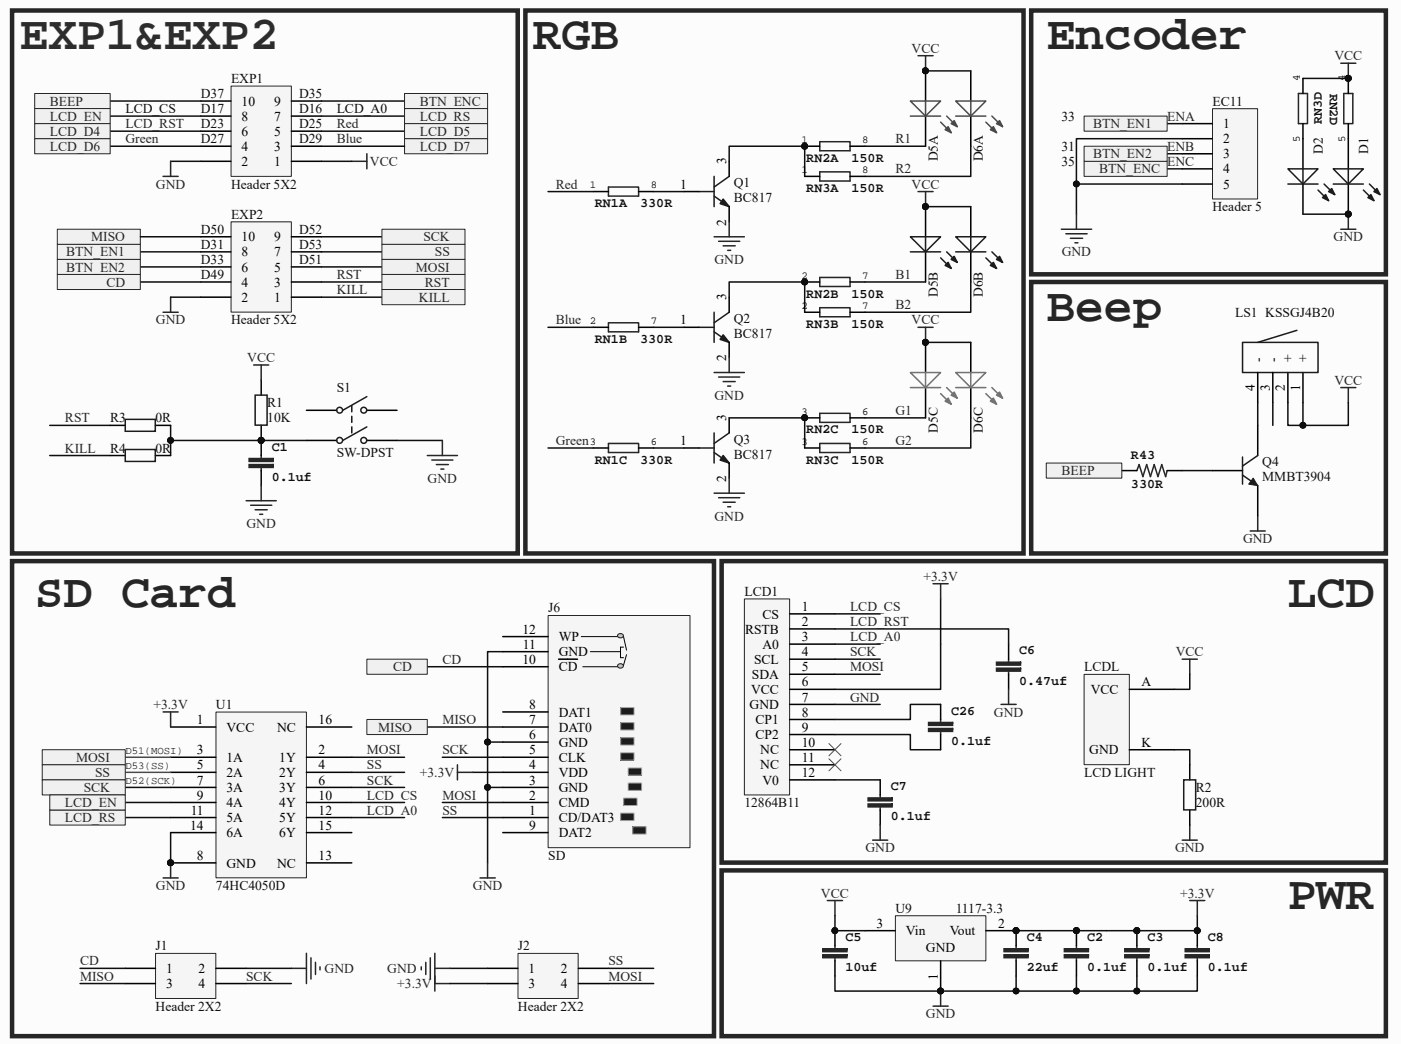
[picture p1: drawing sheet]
<svg xmlns="http://www.w3.org/2000/svg" width="236mm" height="176mm" viewBox="0 0 236 176" stroke-linecap="round" stroke-linejoin="round" font-family="sans-serif">
<path d="M-.1 -.1h236.2v176.1h-236.2z" fill="#fcfcfc"/>
<path d="M27.5 148h2.5M28.7 145.4v2.6" fill="none" stroke="#262626" stroke-width=".25"/>
<circle cx="28.7" cy="145.4" r=".5" fill="#0e0e0e" stroke="#0e0e0e" stroke-width=".17"/>
<path d="M72 112.4h12.7" fill="none" stroke="#0e0e0e" stroke-width=".25"/>
<path d="M125.4 101h7.6v33h-7.6z" fill="#f5f5f5"/>
<path d="M125.4 101h7.6v33h-7.6z" fill="none" stroke="#262626" stroke-width=".17"/>
<g fill="none" stroke="#000" stroke-width=".25">
<path d="M133 103.5h7.7M133 106h7.7M133 108.6h7.7M133 111.1h7.7M133 113.7h7.7M133 116.2h7.7M133 118.7h7.7M158.5 118.7v2.6M133 121.3h7.7M133 123.8h7.7M133 126.4h7.7M133 128.9h7.7"/>
<path d="M133 131.5h7.7M148.3 131.5v2.5M148.3 136.5v2.6M158.5 123.8v2.6"/>
</g>
<path d="M139.7 125.3l2 2.1M139.7 127.9l2 2M141.7 125.3l-2 2.1M141.7 127.9l-2 2" fill="none" stroke="#4c4c4c" stroke-width=".17"/>
<path d="M148.3 134v.5M148.3 136v.5M148.3 139.1v2.5M158.5 121.3v.5M158.5 123.3v.5M147 141.6h2.6" fill="none" stroke="#262626" stroke-width=".25"/>
<g fill="#262626" stroke="#262626" stroke-width=".25">
<path d="M156.4 122.8v.5h4.1v-.5z" fill-rule="evenodd"/>
<path d="M156.4 121.8v.5h4.1v-.5z" fill-rule="evenodd"/>
<path d="M146.3 135.5v.5h4v-.5z" fill-rule="evenodd"/>
<path d="M146.3 134.5v.5h4v-.5z" fill-rule="evenodd"/>
</g>
<path d="M158.5 118.7h-5.1v2.6h-12.7M140.7 123.8h12.7v2.6h5.1M140.7 131.5h7.6" fill="none" stroke="#0e0e0e" stroke-width=".25"/>
<path d="M204.3 18.3h7.6v15.2h-7.6z" fill="#f5f5f5"/>
<path d="M204.3 18.3h7.6v15.2h-7.6z" fill="none" stroke="#262626" stroke-width=".17"/>
<path d="M199.2 20.8h5.1M199.2 23.4h5.1M199.2 25.9h5.1M199.2 28.5h5.1M199.2 31h5.1" fill="none" stroke="#000" stroke-width=".25"/>
<path d="M225.9 10.7h2.5M227.2 10.7v2.5M178.8 38.6h5.1M179.6 39.4h3.6M181.4 36.1v2.5M225.9 38.6h2.5M227.2 36.1v2.5M180.3 40.2h2.1M181.1 40.9h.5" fill="none" stroke="#262626" stroke-width=".25"/>
<g fill="#0e0e0e" stroke="#0e0e0e" stroke-width=".17">
<circle cx="227.2" cy="13.2" r=".5"/>
<circle cx="227.1" cy="36.1" r=".5"/>
<circle cx="181.4" cy="31" r=".49"/>
</g>
<path d="M181.4 31h17.8M196.6 20.8h2.6M196.6 25.9h2.6M196.6 28.5h2.6M199.2 23.4h-17.8v12.7" fill="none" stroke="#0e0e0e" stroke-width=".25"/>
<path d="M92.4 103.8h23.8v39.1h-23.8z" fill="#f5f5f5"/>
<path d="M92.4 103.8h23.8v39.1h-23.8z" fill="none" stroke="#262626" stroke-width=".17"/>
<g fill="none" stroke="#000" stroke-width=".25">
<path d="M84.7 112.4h7.6M84.7 109.8h7.6M84.7 107.3h7.6M94.1 111.1h3.2M84.7 137.8h7.6M84.7 135.3h7.6M84.7 132.7h7.6M84.7 130.2h7.6M84.7 127.6h7.6M84.7 125.1h7.6M84.7 122.5h7.6M84.7 120h7.6"/>
<path d="M84.7 140.3h7.6"/>
</g>
<path d="M97.9 107.3h6.1M98.2 112.4h5.8M99.5 109.8h5M105.1 109.1h-.6v1.8h.6" fill="none" stroke="#000" stroke-width=".17"/>
<g fill="#c0c0c0" stroke="#1c1c1c" stroke-width=".17">
<path d="M104.1 107l.4-.2 .5 .2a.44 .44 0 0 1-.5 .5 .44 .44 0 0 1-.4-.5z" fill-rule="evenodd"/>
<path d="M104.1 112.1l.4-.2 .5 .2a.45 .45 0 0 1-.5 .5 .45 .45 0 0 1-.4-.5z" fill-rule="evenodd"/>
</g>
<path d="M105.1 107.3l.5 2.3M105.6 110.4l-.5 1.7" fill="none" stroke="#000" stroke-width=".17"/>
<path d="M104.6 124.4h2.2v1.2h-2.2z" fill="#1e1e1e"/>
<path d="M104.6 124.3h2.2v1.3h-2.2z" fill="none" stroke="#a6a6a6" stroke-width=".17"/>
<path d="M104.6 126.9h2.2v1.2h-2.2z" fill="#1e1e1e"/>
<path d="M104.6 126.9h2.2v1.2h-2.2z" fill="none" stroke="#a6a6a6" stroke-width=".17"/>
<path d="M104.6 121.8h2.2v1.3h-2.2z" fill="#1e1e1e"/>
<path d="M104.6 121.8h2.2v1.3h-2.2z" fill="none" stroke="#a6a6a6" stroke-width=".17"/>
<path d="M104.6 119.3h2.2v1.2h-2.2z" fill="#1e1e1e"/>
<path d="M104.6 119.3h2.2v1.2h-2.2z" fill="none" stroke="#a6a6a6" stroke-width=".17"/>
<path d="M105.9 129.5h2.2v1.2h-2.2z" fill="#1e1e1e"/>
<path d="M105.8 129.4h2.3v1.3h-2.3z" fill="none" stroke="#a6a6a6" stroke-width=".17"/>
<path d="M105.9 132h2.2v1.2h-2.2z" fill="#1e1e1e"/>
<path d="M105.8 132h2.3v1.2h-2.3z" fill="none" stroke="#a6a6a6" stroke-width=".17"/>
<path d="M105.1 134.5h2.2v1.3h-2.2z" fill="#1e1e1e"/>
<path d="M105.1 134.5h2.2v1.3h-2.2z" fill="none" stroke="#a6a6a6" stroke-width=".17"/>
<path d="M104.6 137.1h2.2v1.2h-2.2z" fill="#1e1e1e"/>
<path d="M104.6 137.1h2.2v1.2h-2.2z" fill="none" stroke="#a6a6a6" stroke-width=".17"/>
<path d="M106.6 139.4h2.3v1.2h-2.3z" fill="#1e1e1e"/>
<path d="M106.6 139.4h2.3v1.2h-2.3z" fill="none" stroke="#a6a6a6" stroke-width=".17"/>
<path d="M84.7 109.8h-2.6v35.6M158.5 100.9v15.3h-17.8M72 122.5h12.7M74.5 127.6h10.2M79.6 130.2h5.1M82.1 125.1h2.6M82.1 132.7h2.6" fill="none" stroke="#0e0e0e" stroke-width=".25"/>
<g fill="#0e0e0e" stroke="#0e0e0e" stroke-width=".17">
<circle cx="82.1" cy="125.1" r=".49"/>
<circle cx="82.1" cy="132.7" r=".49"/>
</g>
<path d="M80.9 148h2.5M82.1 145.4v2.6" fill="none" stroke="#262626" stroke-width=".25"/>
<path d="M182.7 113.7h7.6v15.2h-7.6z" fill="#f5f5f5"/>
<path d="M182.6 113.7h7.7v15.2h-7.7z" fill="none" stroke="#262626" stroke-width=".17"/>
<path d="M204.3 79.3h5M211.9 71.7v5.1M211.9 81.9v5M190.3 116.2h7.6M190.3 126.4h7.6" fill="none" stroke="#000" stroke-width=".25"/>
<path d="M225.9 65.3h2.5M227.2 65.3v2.6M210.6 89.5h2.6M211.9 86.9v2.6M199.2 111.1h2.5M200.4 111.1v2.6M200.4 139.1v2.5M199.2 141.6h2.5" fill="none" stroke="#262626" stroke-width=".25"/>
<path d="M217 67.9v3.8h10.2v-3.8" fill="none" stroke="#0e0e0e" stroke-width=".25"/>
<circle cx="219.5" cy="71.7" r=".49" fill="#0e0e0e" stroke="#0e0e0e" stroke-width=".17"/>
<path d="M209.3 77v4.6M211.9 76.8l-2.6 1.8M209.3 80.1l2.6 1.8" fill="none" stroke="#1c1c1c" stroke-width=".25"/>
<path d="M211.1 80.6l.8 1.3-1.5-.3z" fill="#1c1c1c"/>
<path d="M211.1 80.6l.8 1.3-1.5-.3z" fill="none" stroke="#1c1c1c" stroke-width=".17"/>
<path d="M189 79.3h2.5M196.6 79.3h2.6M211.9 62.8v5.1M214.4 62.8v5.1M217 62.8v5.1M219.5 62.8v5.1" fill="none" stroke="#000" stroke-width=".25"/>
<path d="M209.3 57.7h12.8v5.1h-12.8zM218.5 55.7l-6.6 2" fill="none" stroke="#1c1c1c" stroke-width=".25"/>
<path d="M211.9 67.9v3.8M219.5 67.9v3.8M200.4 113.7v2.5h-2.5M197.9 126.4h2.5v2.5" fill="none" stroke="#0e0e0e" stroke-width=".25"/>
<circle cx="219.5" cy="71.7" r=".49" fill="#0e0e0e" stroke="#0e0e0e" stroke-width=".17"/>
<path d="M59.3 27.2h2.5M61.8 25.9v2.6M27.5 52.6h2.5M28.7 50.1v2.5M191.5 79.3l.4-1 .7 2 .6-2 .6 2 .7-2 .6 2 .6-2 .7 2 .2-1" fill="none" stroke="#262626" stroke-width=".25"/>
<path d="M38.9 14.5h10.2v15.2h-10.2z" fill="#f5f5f5"/>
<path d="M38.9 14.5h10.2v15.2h-10.2z" fill="none" stroke="#262626" stroke-width=".17"/>
<path d="M33.8 19.6h5.1M33.8 17h5.1M49.1 19.6h5.1M49.1 17h5.1M33.8 27.2h5.1M33.8 24.7h5.1M33.8 22.1h5.1M49.1 27.2h5.1M49.1 24.7h5.1M49.1 22.1h5.1" fill="none" stroke="#000" stroke-width=".25"/>
<path d="M38.9 37.4h10.2v15.2h-10.2z" fill="#f5f5f5"/>
<path d="M38.9 37.4h10.2v15.2h-10.2z" fill="none" stroke="#262626" stroke-width=".17"/>
<path d="M33.8 39.9h5.1M49.1 39.9h5.1M33.8 50.1h5.1M33.8 47.5h5.1M33.8 45h5.1M33.8 42.5h5.1M49.1 50.1h5.1M49.1 47.5h5.1M49.1 45h5.1M49.1 42.5h5.1" fill="none" stroke="#000" stroke-width=".25"/>
<path d="M18.6 19.6h15.2M18.6 17h15.2M54.2 19.6h14M54.2 17h14M18.6 22.1h15.2M18.6 24.7h15.2M28.7 27.2h5.1M54.2 27.2h5.1M54.2 22.1h14" fill="none" stroke="#0e0e0e" stroke-width=".25"/>
<g fill="#f0f0f0" stroke="#262626" stroke-width=".17">
<path d="M68.2 15.8h13.9v2.5h-13.9z" fill-rule="evenodd"/>
<path d="M68.2 18.3h13.9v2.5h-13.9z" fill-rule="evenodd"/>
<path d="M68.2 20.8h13.9v2.6h-13.9z" fill-rule="evenodd"/>
<path d="M68.2 23.4h13.9v2.5h-13.9z" fill-rule="evenodd"/>
</g>
<path d="M54.2 24.7h14" fill="none" stroke="#0e0e0e" stroke-width=".25"/>
<g fill="#f0f0f0" stroke="#262626" stroke-width=".17">
<path d="M5.8 15.8h12.8v2.5h-12.8z" fill-rule="evenodd"/>
<path d="M5.8 18.3h12.8v2.5h-12.8z" fill-rule="evenodd"/>
<path d="M5.8 20.8h12.8v2.6h-12.8z" fill-rule="evenodd"/>
<path d="M5.8 23.4h12.8v2.5h-12.8z" fill-rule="evenodd"/>
</g>
<path d="M54.2 39.9h10.1M23.6 42.5h10.2M23.6 45h10.2M23.6 47.5h10.2" fill="none" stroke="#0e0e0e" stroke-width=".25"/>
<g fill="#f0f0f0" stroke="#262626" stroke-width=".17">
<path d="M9.7 46.3h13.9v2.5h-13.9z" fill-rule="evenodd"/>
<path d="M9.7 43.7h13.9v2.6h-13.9z" fill-rule="evenodd"/>
<path d="M9.7 41.2h13.9v2.5h-13.9z" fill-rule="evenodd"/>
<path d="M9.7 38.6h13.9v2.6h-13.9z" fill-rule="evenodd"/>
</g>
<path d="M23.6 39.9h10.2M28.7 50.1h5.1M54.2 42.5h10.1M54.2 45h10.1M54.2 47.5h10.1M54.2 50.1h10.1" fill="none" stroke="#0e0e0e" stroke-width=".25"/>
<path d="M27.5 29.7h2.5M28.7 27.2v2.5" fill="none" stroke="#262626" stroke-width=".25"/>
<g fill="#f0f0f0" stroke="#262626" stroke-width=".17">
<path d="M64.3 46.3h14v2.5h-14z" fill-rule="evenodd"/>
<path d="M64.3 43.7h14v2.6h-14z" fill-rule="evenodd"/>
<path d="M64.3 41.2h14v2.5h-14z" fill-rule="evenodd"/>
<path d="M64.3 38.6h14v2.6h-14z" fill-rule="evenodd"/>
<path d="M64.3 48.8h14v2.6h-14z" fill-rule="evenodd"/>
<path d="M176.3 78.1h12.7v2.5h-12.7z" fill-rule="evenodd"/>
</g>
<path d="M199.2 79.3h5.1M214.4 67.9v3.8" fill="none" stroke="#0e0e0e" stroke-width=".25"/>
<g fill="#f0f0f0" stroke="#262626" stroke-width=".17">
<path d="M182.6 27.2h14v2.5h-14z" fill-rule="evenodd"/>
<path d="M182.6 24.7h14v2.5h-14z" fill-rule="evenodd"/>
<path d="M182.6 19.6h14v2.5h-14z" fill-rule="evenodd"/>
<path d="M61.8 111.1h10.2v2.6h-10.2z" fill-rule="evenodd"/>
<path d="M61.8 121.3h10.2v2.5h-10.2z" fill-rule="evenodd"/>
</g>
<path d="M226.4 15.8h1.5v5h-1.5z" fill="none" stroke="#262626" stroke-width=".25"/>
<path d="M227.2 13.2v2.6M227.2 20.8v2.6" fill="none" stroke="#000" stroke-width=".25"/>
<circle cx="227.2" cy="13.2" r=".5" fill="#0e0e0e" stroke="#0e0e0e" stroke-width=".17"/>
<path d="M36.4 120h15.2v28h-15.2z" fill="#f5f5f5"/>
<path d="M36.4 120h15.2v28h-15.2z" fill="none" stroke="#262626" stroke-width=".17"/>
<g fill="none" stroke="#000" stroke-width=".25">
<path d="M28.7 122.5h7.7M28.7 127.6h7.7M28.7 130.2h7.7M28.7 132.7h7.7M28.7 135.3h7.7M28.7 137.8h7.7M51.6 122.5h7.7M51.6 127.6h7.7M51.6 130.2h7.7M51.6 132.7h7.7M51.6 135.3h7.7M51.6 137.8h7.7"/>
<path d="M28.7 145.4h7.7M28.7 140.3h7.7M51.6 145.4h7.7M51.6 140.3h7.7"/>
</g>
<circle cx="28.7" cy="145.4" r=".5" fill="#0e0e0e" stroke="#0e0e0e" stroke-width=".17"/>
<path d="M21.1 127.6h7.6M21.1 130.2h7.6" fill="none" stroke="#4c4c4c" stroke-width=".25"/>
<path d="M21.1 132.7h7.6" fill="none" stroke="#0e0e0e" stroke-width=".25"/>
<g fill="#f0f0f0" stroke="#262626" stroke-width=".17">
<path d="M7.1 126.4h14v2.5h-14z" fill-rule="evenodd"/>
<path d="M7.1 128.9h14v2.6h-14z" fill-rule="evenodd"/>
<path d="M7.1 131.5h14v2.5h-14z" fill-rule="evenodd"/>
</g>
<path d="M59.3 130.2h8.9" fill="none" stroke="#0e0e0e" stroke-width=".25"/>
<path d="M227.2 23.4v5.1M227.2 31v5.1" fill="none" stroke="#000" stroke-width=".25"/>
<circle cx="227.1" cy="36.1" r=".5" fill="#0e0e0e" stroke="#0e0e0e" stroke-width=".17"/>
<path d="M224.6 28.5h5.1l-2.5 2.5zM229.7 32l1.8 1.8M230.7 31l1.8 1.8" fill="none" stroke="#1c1c1c" stroke-width=".25"/>
<path d="M230.5 33.3l.5-.5 .5 1z" fill="#1c1c1c"/>
<path d="M230.5 33.3l.5-.5 .5 1z" fill="none" stroke="#1c1c1c" stroke-width=".25"/>
<path d="M231.5 32.3l.5-.5 .5 1z" fill="#1c1c1c"/>
<path d="M217 28.5h5.1l-2.6 2.5zM222.1 32l1.7 1.8M223.1 31l1.8 1.8M224.6 31h5.1M227.2 28.5v2.5M231.5 32.3l.5-.5 .5 1z" fill="none" stroke="#1c1c1c" stroke-width=".25"/>
<circle cx="227.1" cy="36.1" r=".5" fill="#0e0e0e" stroke="#0e0e0e" stroke-width=".17"/>
<path d="M219.5 23.4v5.1M219.5 31v5.1" fill="none" stroke="#000" stroke-width=".25"/>
<path d="M222.8 33.3l.5-.5 .5 1z" fill="#1c1c1c"/>
<path d="M222.8 33.3l.5-.5 .5 1z" fill="none" stroke="#1c1c1c" stroke-width=".25"/>
<path d="M223.8 32.3l.6-.5 .5 1z" fill="#1c1c1c"/>
<path d="M217 31h5.1M219.5 28.5v2.5M223.8 32.3l.6-.5 .5 1z" fill="none" stroke="#1c1c1c" stroke-width=".25"/>
<path d="M140.7 103.5h7.6M140.7 111.1h7.6M140.7 113.7h7.6M140.7 118.7h7.6M140.7 108.6h7.6" fill="none" stroke="#0e0e0e" stroke-width=".25"/>
<path d="M150.9 154.4h15.2v7.6h-15.2z" fill="#f5f5f5"/>
<path d="M150.9 154.4h15.2v7.6h-15.2z" fill="none" stroke="#262626" stroke-width=".17"/>
<path d="M140.7 156.9v2.5M145.8 156.9h5M166.1 156.9h5.1v2.5M140.7 162v2.5M158.5 162v5.1M171.2 162v2.5" fill="none" stroke="#000" stroke-width=".25"/>
<g fill="#0e0e0e" stroke="#0e0e0e" stroke-width=".17">
<circle cx="171.2" cy="156.9" r=".5"/>
<circle cx="158.5" cy="167" r=".5"/>
<circle cx="140.6" cy="156.9" r=".49"/>
</g>
<path d="M139.4 151.8h2.5M140.7 151.8v2.5M140.7 159.4v.5M171.2 159.4v.5M140.7 161.5v.5M171.2 161.5v.5" fill="none" stroke="#262626" stroke-width=".25"/>
<g fill="#262626" stroke="#262626" stroke-width=".25">
<path d="M138.6 160.9v.5h4.1v-.5z" fill-rule="evenodd"/>
<path d="M138.6 159.9v.5h4.1v-.5z" fill-rule="evenodd"/>
<path d="M169.2 160.9v.5h4v-.5z" fill-rule="evenodd"/>
<path d="M169.2 159.9v.5h4v-.5z" fill-rule="evenodd"/>
</g>
<path d="M21.1 135.3h7.6M21.1 137.8h7.6M59.3 135.3h8.9M59.3 137.8h8.9M140.7 154.3v2.6h5.1" fill="none" stroke="#0e0e0e" stroke-width=".25"/>
<g fill="#f0f0f0" stroke="#262626" stroke-width=".17">
<path d="M8.4 136.5h12.7v2.6h-12.7z" fill-rule="evenodd"/>
<path d="M8.4 134h12.7v2.5h-12.7z" fill-rule="evenodd"/>
</g>
<g fill="none" stroke="#000" stroke-width=".25">
<path d="M155.9 12v5M155.9 19.6v5.1M18.6 71.7h2.5M18.6 76.8h2.5M26.2 71.7h2.5M26.2 76.8h2.5M44 64.1v2.5M44 71.7v5.1M44 79.3v2.6M51.6 69.2h5.1M51.6 74.2h5.1M61.8 69.2h5.1"/>
<path d="M61.8 74.2h5.1M200.4 128.9v2.6M200.4 136.5v2.6M181.4 156.9v2.5M191.5 156.9v2.5M181.4 162v2.5M191.5 162v2.5"/>
</g>
<g fill="none" stroke="#1c1c1c" stroke-width=".25">
<path d="M21.1 70.7h5.1v2h-5.1zM21.1 75.8h5.1v2h-5.1zM43 66.6h2v5.1h-2zM59.3 68.4v1M59.3 70.2v1M59.3 72v1M61.8 72l-4.1 2.2M61.8 66.9l-4.1 2.3M199.4 131.5h2v5h-2z"/>
<circle cx="57.2" cy="74.2" r=".5"/>
<circle cx="57.2" cy="69.1" r=".5"/>
<circle cx="61.3" cy="74.2" r=".5"/>
<circle cx="61.3" cy="69.1" r=".5"/>
</g>
<path d="M219.5 36.1h7.7M8.4 71.7h10.2M8.4 76.8h10.2M28.7 74.2h22.9M28.7 71.7v5.1M66.9 74.2h7.6M28.7 140.3v5.1M171.2 156.9h20.3M140.7 164.5v2.6h30.5v-2.6M181.4 164.5v2.6h-10.2M191.5 164.5v2.6h-10.1" fill="none" stroke="#0e0e0e" stroke-width=".25"/>
<g fill="none" stroke="#262626" stroke-width=".25">
<path d="M42.7 61.5h2.6M44 61.5v2.6M44 76.8v.5M44 78.8v.5M72 76.8h5.1M72.8 77.5h3.5M73.5 78.3h2M74.3 79.1h.5M74.5 74.2v2.6M41.5 84.4h5M42.2 85.2h3.6M43 85.9h2"/>
<path d="M43.8 86.7h.5M44 81.9v2.5M181.4 159.4v.5M191.5 159.4v.5M181.4 161.5v.5M191.5 161.5v.5"/>
</g>
<g fill="#0e0e0e" stroke="#0e0e0e" stroke-width=".17">
<circle cx="44" cy="74.2" r=".5"/>
<circle cx="181.4" cy="156.9" r=".49"/>
<circle cx="171.2" cy="156.9" r=".5"/>
<circle cx="171.2" cy="167" r=".5"/>
<circle cx="158.5" cy="167" r=".5"/>
<circle cx="181.4" cy="167" r=".49"/>
<circle cx="191.5" cy="156.9" r=".49"/>
<circle cx="191.5" cy="167" r=".49"/>
<circle cx="28.7" cy="74.2" r=".5"/>
<circle cx="28.7" cy="145.4" r=".5"/>
<circle cx="227.1" cy="36.1" r=".5"/>
<circle cx="155.9" cy="11.9" r=".49"/>
</g>
<g fill="#262626" stroke="#262626" stroke-width=".25">
<path d="M42 78.3v.5h4v-.5z" fill-rule="evenodd"/>
<path d="M42 77.3v.5h4v-.5z" fill-rule="evenodd"/>
<path d="M179.3 160.9v.5h4.1v-.5z" fill-rule="evenodd"/>
<path d="M179.3 159.9v.5h4.1v-.5z" fill-rule="evenodd"/>
<path d="M189.5 160.9v.5h4v-.5z" fill-rule="evenodd"/>
<path d="M189.5 159.9v.5h4v-.5z" fill-rule="evenodd"/>
</g>
<path d="M153.4 17h5.1l-2.6 2.6zM159.5 19.6l1.8 1.7M158.5 20.6l1.8 1.8" fill="none" stroke="#4c4c4c" stroke-width=".25"/>
<path d="M159.2 21.9l.5-.6 .6 1.1z" fill="#4c4c4c"/>
<path d="M159.2 21.9l.5-.6 .6 1.1z" fill="none" stroke="#4c4c4c" stroke-width=".25"/>
<path d="M160.3 20.8l.5-.5 .5 1z" fill="#4c4c4c"/>
<path d="M153.4 19.6h5.1M155.9 17v2.6M160.3 20.8l.5-.5 .5 1z" fill="none" stroke="#4c4c4c" stroke-width=".25"/>
<g fill="#0e0e0e" stroke="#0e0e0e" stroke-width=".17">
<circle cx="155.9" cy="11.9" r=".49"/>
<circle cx="155.9" cy="34.8" r=".49"/>
</g>
<path d="M155.9 34.8v5.1M155.9 42.5v5" fill="none" stroke="#000" stroke-width=".25"/>
<path d="M153.4 39.9h5.1l-2.6 2.6zM158.5 43.5l1.8 1.7M159.5 42.5l1.8 1.7" fill="none" stroke="#1c1c1c" stroke-width=".25"/>
<path d="M159.2 44.7l.5-.5 .6 1z" fill="#1c1c1c"/>
<path d="M159.2 44.7l.5-.5 .6 1z" fill="none" stroke="#1c1c1c" stroke-width=".25"/>
<path d="M160.3 43.7l.5-.5 .5 1z" fill="#1c1c1c"/>
<path d="M155.9 39.9v2.6M153.4 42.5h5.1M160.3 43.7l.5-.5 .5 1z" fill="none" stroke="#1c1c1c" stroke-width=".25"/>
<g fill="#0e0e0e" stroke="#0e0e0e" stroke-width=".17">
<circle cx="155.9" cy="34.8" r=".49"/>
<circle cx="155.9" cy="57.7" r=".49"/>
</g>
<path d="M155.9 57.7v5.1M155.9 65.3v5.1" fill="none" stroke="#000" stroke-width=".25"/>
<path d="M153.4 62.8h5.1l-2.6 2.5zM158.5 66.3l1.8 1.8M159.5 65.3l1.8 1.8" fill="none" stroke="#707070" stroke-width=".25"/>
<path d="M159.2 67.6l.5-.5 .6 1z" fill="#707070"/>
<path d="M159.2 67.6l.5-.5 .6 1z" fill="none" stroke="#707070" stroke-width=".25"/>
<path d="M160.3 66.6l.5-.5 .5 1z" fill="#707070"/>
<path d="M153.4 65.3h5.1M155.9 62.8v2.5M160.3 66.6l.5-.5 .5 1z" fill="none" stroke="#707070" stroke-width=".25"/>
<g fill="#0e0e0e" stroke="#0e0e0e" stroke-width=".17">
<circle cx="155.9" cy="57.7" r=".49"/>
<circle cx="135.6" cy="24.6" r=".49"/>
<circle cx="135.6" cy="47.5" r=".49"/>
<circle cx="135.6" cy="70.4" r=".49"/>
</g>
<path d="M138.1 23.9h5.1v1.5h-5.1zM138.1 46.8h5.1v1.5h-5.1zM138.1 69.7h5.1v1.5h-5.1z" fill="none" stroke="#262626" stroke-width=".25"/>
<path d="M163.6 12v5M163.6 19.6v5.1M135.6 24.7h2.5M143.2 24.7h2.6M135.6 47.5h2.5M143.2 47.5h2.6M135.6 70.4h2.5M143.2 70.4h2.6" fill="none" stroke="#000" stroke-width=".25"/>
<path d="M161 17h5.1l-2.5 2.6zM167.1 19.6l1.8 1.7M166.1 20.6l1.8 1.8" fill="none" stroke="#4c4c4c" stroke-width=".25"/>
<path d="M166.9 21.9l.5-.6 .5 1.1z" fill="#4c4c4c"/>
<path d="M166.9 21.9l.5-.6 .5 1.1z" fill="none" stroke="#4c4c4c" stroke-width=".25"/>
<path d="M167.9 20.8l.5-.5 .5 1z" fill="#4c4c4c"/>
<path d="M161 19.6h5.1M163.6 17v2.6M167.9 20.8l.5-.5 .5 1z" fill="none" stroke="#4c4c4c" stroke-width=".25"/>
<path d="M163.6 34.8v5.1M163.6 42.5v5" fill="none" stroke="#000" stroke-width=".25"/>
<path d="M161 39.9h5.1l-2.5 2.6zM166.1 43.5l1.8 1.7M167.1 42.5l1.8 1.7" fill="none" stroke="#1c1c1c" stroke-width=".25"/>
<path d="M166.9 44.7l.5-.5 .5 1z" fill="#1c1c1c"/>
<path d="M166.9 44.7l.5-.5 .5 1z" fill="none" stroke="#1c1c1c" stroke-width=".25"/>
<path d="M167.9 43.7l.5-.5 .5 1z" fill="#1c1c1c"/>
<path d="M163.6 39.9v2.6M161 42.5h5.1M167.9 43.7l.5-.5 .5 1z" fill="none" stroke="#1c1c1c" stroke-width=".25"/>
<path d="M163.6 57.7v5.1M163.6 65.3v5.1" fill="none" stroke="#000" stroke-width=".25"/>
<path d="M161 62.8h5.1l-2.5 2.5zM166.1 66.3l1.8 1.8M167.1 65.3l1.8 1.8" fill="none" stroke="#707070" stroke-width=".25"/>
<path d="M166.9 67.6l.5-.5 .5 1z" fill="#707070"/>
<path d="M166.9 67.6l.5-.5 .5 1z" fill="none" stroke="#707070" stroke-width=".25"/>
<path d="M167.9 66.6l.5-.5 .5 1z" fill="#707070"/>
<path d="M161 65.3h5.1M163.6 62.8v2.5M167.9 66.6l.5-.5 .5 1z" fill="none" stroke="#707070" stroke-width=".25"/>
<path d="M117.8 32.3h2.5M120.3 33.1l2.6 1.7M120.3 29.7v5.1M122.9 29.7l-2.6 1.8" fill="none" stroke="#1c1c1c" stroke-width=".25"/>
<path d="M121.8 33.6l1.1 1.2-1.6-.5z" fill="#1c1c1c"/>
<path d="M121.8 33.6l1.1 1.2-1.6-.5zM117.8 55.2h2.5M120.3 55.9l2.6 1.8M120.3 52.6v5.1M122.9 52.6l-2.6 1.8" fill="none" stroke="#1c1c1c" stroke-width=".25"/>
<path d="M115.2 32.3h2.6M122.9 27.2v2.5M122.9 34.8v2.6" fill="none" stroke="#000" stroke-width=".25"/>
<path d="M121.8 56.4l1.1 1.3-1.6-.5z" fill="#1c1c1c"/>
<path d="M121.8 56.4l1.1 1.3-1.6-.5zM117.8 75.5h2.5M120.3 76.3l2.6 1.8M120.3 73v5.1M122.9 73l-2.6 1.8" fill="none" stroke="#1c1c1c" stroke-width=".25"/>
<path d="M115.2 55.2h2.6M122.9 50.1v2.5M122.9 57.7v2.6" fill="none" stroke="#000" stroke-width=".25"/>
<path d="M121.8 76.8l1.1 1.3-1.6-.6z" fill="#1c1c1c"/>
<path d="M121.8 76.8l1.1 1.3-1.6-.6z" fill="none" stroke="#1c1c1c" stroke-width=".25"/>
<g fill="none" stroke="#000" stroke-width=".25">
<path d="M219.5 13.2v2.6M100 32.3h2.5M107.6 32.3h2.5M135.6 29.7h2.5M143.2 29.7h2.6M219.5 20.8v2.6M100 55.2h2.5M107.6 55.2h2.5M135.6 52.6h2.5M143.2 52.6h2.6M100 75.5h2.5M107.6 75.5h2.5"/>
<path d="M115.2 75.5h2.6M122.9 70.4v2.6M122.9 78.1v2.5M135.6 75.5h2.5M143.2 75.5h2.6M169.9 108.6v2.5M169.9 113.7v2.5M201.7 156.9v2.5M201.7 162v2.5"/>
</g>
<g fill="none" stroke="#0e0e0e" stroke-width=".25">
<path d="M155.9 12h7.7M219.5 13.2h7.7M92.3 32.3h7.7M110.1 32.3h5.1M122.9 27.2v-2.5h12.7v5M145.8 24.7h10.1M155.9 34.8h7.7M163.6 24.7v5h-17.8M92.3 55.2h7.7M110.1 55.2h5.1M122.9 50.1v-2.6h12.7v5.1M145.8 47.5h10.1"/>
<path d="M155.9 57.7h7.7M163.6 47.5v5.1h-17.8M92.3 75.5h7.7M110.1 75.5h5.1M122.9 70.4h12.7v5.1M145.8 70.4h10.1M163.6 70.4v5.1h-17.8M140.7 106h29.2v2.6M59.3 127.6h8.9M59.3 132.7h8.9M74.5 135.3h10.2M74.5 137.8h10.2"/>
<path d="M201.7 154.3v2.6h-10.2M201.7 164.5v2.6h-10.2"/>
</g>
<g fill="none" stroke="#262626" stroke-width=".25">
<path d="M154.7 9.4h2.5M155.9 9.4v2.6M218.8 15.8h1.5v5h-1.5zM102.5 31.5h5.1v1.6h-5.1zM120.3 39.9h5.1M122.9 37.4v2.5M138.1 29h5.1v1.5h-5.1zM154.7 32.3h2.5M155.9 32.3v2.5M102.5 54.4h5.1v1.5h-5.1zM121.1 40.7h3.5M121.8 41.4h2.1"/>
<path d="M122.6 42.2h.5M138.1 51.9h5.1v1.5h-5.1zM154.7 55.2h2.5M155.9 55.2v2.5M102.5 74.8h5.1v1.5h-5.1zM120.3 62.8h5.1M121.1 63.6h3.5M121.8 64.3h2.1M122.6 65.1h.5M122.9 60.3v2.5M138.1 74.8h5.1v1.5h-5.1zM120.3 83.1h5.1"/>
<path d="M121.1 83.9h3.5M121.8 84.7h2.1M122.6 85.4h.5M122.9 80.6v2.5M168.7 118.7h2.5M169.9 111.1v.5M169.9 113.1v.6M169.9 116.2v2.5M201.7 159.4v.5M73.3 164.5v2.6M73.3 165.8h2.5M201.7 161.5v.5"/>
</g>
<g fill="#0e0e0e" stroke="#0e0e0e" stroke-width=".17">
<circle cx="155.9" cy="11.9" r=".49"/>
<circle cx="135.6" cy="24.6" r=".49"/>
<circle cx="135.6" cy="47.5" r=".49"/>
<circle cx="135.6" cy="70.4" r=".49"/>
<circle cx="155.9" cy="34.8" r=".49"/>
<circle cx="155.9" cy="57.7" r=".49"/>
<circle cx="227.2" cy="13.2" r=".5"/>
<circle cx="201.7" cy="156.9" r=".5"/>
<circle cx="191.5" cy="156.9" r=".49"/>
<circle cx="191.5" cy="167" r=".49"/>
</g>
<g fill="#262626" stroke="#262626" stroke-width=".25">
<path d="M167.9 112.6v.5h4v-.5z" fill-rule="evenodd"/>
<path d="M167.9 111.6v.5h4v-.5z" fill-rule="evenodd"/>
<path d="M199.7 160.9v.5h4v-.5z" fill-rule="evenodd"/>
<path d="M199.7 159.9v.5h4v-.5z" fill-rule="evenodd"/>
</g>
<path d="M26.2 160.7h10.2v7.6h-10.2z" fill="#f5f5f5"/>
<path d="M26.2 160.7h10.2v7.6h-10.2z" fill="none" stroke="#262626" stroke-width=".17"/>
<path d="M21.1 163.2h5.1M21.1 165.8h5.1M36.4 163.2h5.1M36.4 165.8h5.1" fill="none" stroke="#000" stroke-width=".25"/>
<path d="M87.3 160.7h10.1v7.6h-10.1z" fill="#f5f5f5"/>
<path d="M87.3 160.7h10.1v7.6h-10.1z" fill="none" stroke="#262626" stroke-width=".17"/>
<path d="M82.1 163.2h5.1M82.1 165.8h5.1M97.4 163.2h5.1M97.4 165.8h5.1" fill="none" stroke="#000" stroke-width=".25"/>
<g fill="none" stroke="#262626" stroke-width=".25">
<path d="M157.2 98.4h2.5M158.5 98.4v2.5M27.5 120h2.5M28.7 120v2.5M77.1 128.9v2.6M77.1 130.2h2.5M200.4 151.8h2.6M201.7 151.8v2.5M49.1 163.2h2.5M51.6 160.7v5.1M52.4 161.5v3.5M53.2 162.2v2.1"/>
<path d="M53.9 163v.5M71 163v.5M71.7 162.2v2.1M72.5 161.5v3.5M73.3 160.7v5.1M73.3 163.2h2.5M157.2 169.6h2.5M158.5 167.1v2.5"/>
</g>
<path d="M13.5 165.8h7.6M13.5 163.2h7.6M41.5 165.8h7.6M41.5 163.2h7.6M75.8 165.8h6.3M75.8 163.2h6.3M102.5 165.8h7.6M102.5 163.2h7.6" fill="none" stroke="#0e0e0e" stroke-width=".25"/>
<path d="M2 1.8h85.2v91.5h-85.2zM88.5 1.8h83.9v91.5h-83.9zM173.7 1.8h59.8v44.4h-59.8zM173.7 47.5h59.8v45.8h-59.8zM2 94.6h118.3v80.1h-118.3zM121.6 94.6h111.9v50.8h-111.9zM121.6 146.7h111.9v28h-111.9z" fill="none" stroke="#262626" stroke-width=".76"/>
<circle cx="158.5" cy="167" r=".5" fill="#0e0e0e" stroke="#0e0e0e" stroke-width=".17"/>
<text font-size="8.1" fill="#2e2e2e" x="3.3" y="8.2">EXP1&amp;EXP2</text>
<g font-size="8.1" fill="#262626">
<text x="89.8" y="8.2">RGB</text>
<text x="176.3" y="8.2">Encoder</text>
<text x="176.3" y="54">Beep</text>
<text x="5.9" y="102.3">SD Card</text>
<text x="217" y="102.3">LCD</text>
<text x="217" y="153.2">PWR</text>
</g>
<g font-size="2.3" fill="#262626">
<text x="153.6" y="8.9">VCC</text>
<text x="224.8" y="10.2">VCC</text>
<text x="8.4" y="17.8">BEEP</text>
<text x="70.7" y="17.8">BTN_ENC</text>
<text x="8.4" y="20.4">LCD_EN</text>
<text x="8.4" y="22.9">LCD_D4</text>
<text x="21.1" y="21.6">LCD_RST</text>
<text x="56.7" y="21.6">Red</text>
<text x="70.7" y="20.4">LCD_RS</text>
<text x="70.7" y="22.9">LCD_D5</text>
<text x="184.2" y="21.6">BTN_EN1</text>
<text x="196.6" y="20.4">ENA</text>
<text x="8.4" y="25.4">LCD_D6</text>
<text x="21.1" y="24.2">Green</text>
<text x="56.7" y="24.2">Blue</text>
<text x="62.3" y="28">VCC</text>
<text x="70.7" y="25.4">LCD_D7</text>
<text x="150.9" y="24.2">R1</text>
<text x="150.9" y="29.2">R2</text>
<text x="184.2" y="26.7">BTN_EN2</text>
<text x="185.2" y="29.2">BTN_ENC</text>
<text x="196.6" y="25.4">ENB</text>
<text x="196.6" y="28">ENC</text>
<text x="26.3" y="31.8">GND</text>
<text x="93.6" y="31.8">Red</text>
<text x="153.6" y="31.8">VCC</text>
<text x="15.4" y="40.7">MISO</text>
<text x="71.3" y="40.7">SCK</text>
<text x="224.7" y="40.7">GND</text>
<text x="11.2" y="45.8">BTN_EN2</text>
<text x="11.2" y="43.2">BTN_EN1</text>
<text x="56.7" y="47">RST</text>
<text x="70.1" y="45.8">MOSI</text>
<text x="73.3" y="43.2">SS</text>
<text x="120.4" y="44.5">GND</text>
<text x="150.9" y="47">B1</text>
<text x="178.9" y="43.2">GND</text>
<text x="17.9" y="48.3">CD</text>
<text x="56.7" y="49.6">KILL</text>
<text x="70.6" y="50.9">KILL</text>
<text x="71.6" y="48.3">RST</text>
<text x="150.9" y="52.1">B2</text>
<text x="26.3" y="54.7">GND</text>
<text x="93.6" y="54.7">Blue</text>
<text x="153.6" y="54.7">VCC</text>
<text x="41.7" y="61">VCC</text>
<text x="224.8" y="64.8">VCC</text>
<text x="10.9" y="71.2">RST</text>
<text x="120.4" y="67.4">GND</text>
<text x="150.9" y="69.9">G1</text>
<text x="10.9" y="76.3">KILL</text>
<text x="93.6" y="75">Green</text>
<text x="150.9" y="75">G2</text>
<text x="72.1" y="81.4">GND</text>
<text x="178.8" y="80.1">BEEP</text>
<text x="41.5" y="89">GND</text>
<text x="120.4" y="87.7">GND</text>
<text x="209.4" y="91.6">GND</text>
<text x="155.6" y="97.9">+3.3V</text>
<text x="143.2" y="103">LCD_CS</text>
<text x="143.2" y="105.5">LCD_RST</text>
<text x="66.3" y="113.2">CD</text>
<text x="74.5" y="111.9">CD</text>
<text x="143.2" y="108.1">LCD_A0</text>
<text x="143.2" y="110.6">SCK</text>
<text x="143.2" y="113.2">MOSI</text>
<text x="198.1" y="110.6">VCC</text>
<text x="25.8" y="119.5">+3.3V</text>
<text x="143.2" y="118.2">GND</text>
<text x="63.7" y="123.3">MISO</text>
<text x="74.5" y="122.1">MISO</text>
<text x="167.5" y="120.8">GND</text>
<text x="12.8" y="128.4">MOSI</text>
<text x="16" y="131">SS</text>
<text x="61.8" y="129.7">SS</text>
<text x="61.8" y="127.2">MOSI</text>
<text x="70.7" y="131">+3.3V</text>
<text x="74.5" y="127.2">SCK</text>
<text x="10.9" y="136.1">LCD_EN</text>
<text x="14.1" y="133.5">SCK</text>
<text x="61.8" y="137.3">LCD_A0</text>
<text x="61.8" y="134.8">LCD_CS</text>
<text x="61.8" y="132.2">SCK</text>
<text x="74.5" y="137.3">SS</text>
<text x="74.5" y="134.8">MOSI</text>
<text x="10.9" y="138.6">LCD_RS</text>
<text x="145.8" y="143.7">GND</text>
<text x="198" y="143.7">GND</text>
<text x="26.3" y="150">GND</text>
<text x="79.7" y="150">GND</text>
<text x="138.3" y="151.3">VCC</text>
<text x="198.8" y="151.3">+3.3V</text>
<text x="13.5" y="162.7">CD</text>
<text x="13.5" y="165.3">MISO</text>
<text x="41.5" y="165.3">SCK</text>
<text x="54.7" y="164">GND</text>
<text x="65.2" y="164">GND</text>
<text x="66.9" y="166.6">+3.3V</text>
<text x="102.5" y="165.3">MOSI</text>
<text x="102.5" y="162.7">SS</text>
<text x="156" y="171.7">GND</text>
</g>
<g font-size="2.3" fill="#0e0e0e">
<text x="33.8" y="16.5">D37</text>
<text x="38.9" y="14">EXP1</text>
<text x="50.4" y="16.5">D35</text>
<text x="204.3" y="17.8">EC11</text>
<text x="21.1" y="19.1">LCD_CS</text>
<text x="33.8" y="21.6">D23</text>
<text x="33.8" y="19.1">D17</text>
<text x="50.4" y="21.6">D25</text>
<text x="50.4" y="19.1">D16</text>
<text x="56.7" y="19.1">LCD_A0</text>
<text x="178.8" y="20.4">33</text>
<text x="33.8" y="24.2">D27</text>
<text x="50.4" y="24.2">D29</text>
<text x="158" y="27.2" transform="rotate(-90 158 27.2)">D5A</text>
<text x="165.6" y="27.2" transform="rotate(-90 165.6 27.2)">D6A</text>
<text x="178.8" y="28">35</text>
<text x="178.8" y="25.4">31</text>
<text x="222.8" y="25.9" transform="rotate(-90 222.8 25.9)">D2</text>
<text x="230.5" y="25.9" transform="rotate(-90 230.5 25.9)">D1</text>
<text x="38.9" y="31.8">Header 5X2</text>
<text x="123.6" y="31.6">Q1</text>
<text x="123.6" y="34.1">BC817</text>
<text x="204.3" y="35.6">Header 5</text>
<text x="33.8" y="42">D31</text>
<text x="33.8" y="39.4">D50</text>
<text x="38.9" y="36.9">EXP2</text>
<text x="50.4" y="39.4">D52</text>
<text x="50.4" y="42">D53</text>
<text x="33.8" y="44.5">D33</text>
<text x="33.8" y="47">D49</text>
<text x="50.4" y="44.5">D51</text>
<text x="158" y="50.1" transform="rotate(-90 158 50.1)">D5B</text>
<text x="165.6" y="50.1" transform="rotate(-90 165.6 50.1)">D6B</text>
<text x="208.1" y="53.4">LS1 KSSGJ4B20</text>
<text x="38.9" y="54.7">Header 5X2</text>
<text x="123.6" y="54.4">Q2</text>
<text x="123.6" y="57">BC817</text>
<text x="18.6" y="71.2">R3</text>
<text x="26.2" y="71.2">0R</text>
<text x="45" y="68.7">R1</text>
<text x="45" y="71.2">10K</text>
<text x="56.7" y="66.1">S1</text>
<text x="18.6" y="76.3">R4</text>
<text x="26.2" y="76.3">0R</text>
<text x="56.7" y="77.1">SW-DPST</text>
<text x="123.6" y="74.8">Q3</text>
<text x="123.6" y="77.3">BC817</text>
<text x="158" y="73" transform="rotate(-90 158 73)">D5C</text>
<text x="165.6" y="73" transform="rotate(-90 165.6 73)">D6C</text>
<text x="212.7" y="78.6">Q4</text>
<text x="212.7" y="81.1">MMBT3904</text>
<text x="125.4" y="100.4">LCD1</text>
<text x="92.4" y="103.2">J6</text>
<text x="182.6" y="113.2">LCDL</text>
<text x="36.4" y="119.5">U1</text>
<text x="182.6" y="131">LCD LIGHT</text>
<text x="125.4" y="136.1">12864B11</text>
<text x="201.5" y="133.5">R2</text>
<text x="201.5" y="136.1">200R</text>
<text x="92.4" y="145">SD</text>
<text x="36.4" y="150">74HC4050D</text>
<text x="150.9" y="153.9">U9</text>
<text x="161" y="153.9">1117-3.3</text>
<text x="26.2" y="160.2">J1</text>
<text x="87.2" y="160.2">J2</text>
<text x="26.2" y="170.4">Header 2X2</text>
<text x="87.2" y="170.4">Header 2X2</text>
</g>
<g font-size="2.3">
<text x="40.7" y="17.8">10</text>
<text x="46.2" y="17.8">9</text>
<text x="40.7" y="22.9">6</text>
<text x="40.7" y="20.4">8</text>
<text x="46.2" y="22.9">5</text>
<text x="46.2" y="20.4">7</text>
<text x="206.1" y="21.6">1</text>
<text x="40.7" y="28">2</text>
<text x="40.7" y="25.4">4</text>
<text x="46.2" y="28">1</text>
<text x="46.2" y="25.4">3</text>
<text x="122.4" y="27.7" transform="rotate(-90 122.4 27.7)">3</text>
<text x="206.1" y="24.2">2</text>
<text x="206.1" y="26.7">3</text>
<text x="206.1" y="29.2">4</text>
<text x="114.6" y="31.8">1</text>
<text x="206.1" y="31.8">5</text>
<text x="40.7" y="40.7">10</text>
<text x="46.2" y="40.7">9</text>
<text x="122.4" y="38" transform="rotate(-90 122.4 38)">2</text>
<text x="40.7" y="45.8">6</text>
<text x="40.7" y="43.2">8</text>
<text x="46.2" y="45.8">5</text>
<text x="46.2" y="43.2">7</text>
<text x="40.7" y="50.9">2</text>
<text x="40.7" y="48.3">4</text>
<text x="46.2" y="50.9">1</text>
<text x="46.2" y="48.3">3</text>
<text x="122.4" y="50.6" transform="rotate(-90 122.4 50.6)">3</text>
<text x="114.6" y="54.7">1</text>
<text x="122.4" y="60.9" transform="rotate(-90 122.4 60.9)">2</text>
<text x="211.4" y="66" transform="rotate(-90 211.4 66)">4</text>
<text x="212.7" y="61" transform="rotate(-90 212.7 61)">-</text>
<text x="214" y="66" transform="rotate(-90 214 66)">3</text>
<text x="215.2" y="61" transform="rotate(-90 215.2 61)">-</text>
<text x="216.5" y="66" transform="rotate(-90 216.5 66)">2</text>
<text x="217.8" y="61" transform="rotate(-90 217.8 61)">+</text>
<text x="219" y="66" transform="rotate(-90 219 66)">1</text>
<text x="220.3" y="61" transform="rotate(-90 220.3 61)">+</text>
<text x="122.4" y="70.9" transform="rotate(-90 122.4 70.9)">3</text>
<text x="114.6" y="75">1</text>
<text x="122.4" y="81.3" transform="rotate(-90 122.4 81.3)">2</text>
<text x="88" y="106.8">12</text>
<text x="125.5" y="106.8">RSTB</text>
<text x="128.5" y="104.3">CS</text>
<text x="135.1" y="103">1</text>
<text x="135.1" y="105.5">2</text>
<text x="88" y="111.9">10</text>
<text x="88.1" y="109.4">11</text>
<text x="94.1" y="113.2">CD</text>
<text x="94.1" y="110.6">GND</text>
<text x="94.1" y="108.1">WP</text>
<text x="127" y="111.9">SCL</text>
<text x="128.5" y="109.4">A0</text>
<text x="135.1" y="108.1">3</text>
<text x="135.1" y="113.2">5</text>
<text x="135.1" y="110.6">4</text>
<text x="89.2" y="119.5">8</text>
<text x="126.3" y="119.5">GND</text>
<text x="126.5" y="117">VCC</text>
<text x="126.7" y="114.4">SDA</text>
<text x="135.1" y="115.7">6</text>
<text x="135.1" y="118.2">7</text>
<text x="183.8" y="117">VCC</text>
<text x="192.3" y="115.7">A</text>
<text x="33.2" y="122.1">1</text>
<text x="38.2" y="123.3">VCC</text>
<text x="46.7" y="123.3">NC</text>
<text x="53.7" y="122.1">16</text>
<text x="89.2" y="124.6">6</text>
<text x="89.2" y="122.1">7</text>
<text x="94.1" y="125.9">GND</text>
<text x="94.1" y="123.3">DAT0</text>
<text x="94.1" y="120.8">DAT1</text>
<text x="127.3" y="122.1">CP1</text>
<text x="127.3" y="124.6">CP2</text>
<text x="135.1" y="125.9">10</text>
<text x="135.1" y="120.8">8</text>
<text x="135.1" y="123.3">9</text>
<text x="192.3" y="125.9">K</text>
<text x="33.2" y="127.2">3</text>
<text x="33.2" y="129.7">5</text>
<text x="38.2" y="128.4">1A</text>
<text x="38.2" y="131">2A</text>
<text x="47.1" y="128.4">1Y</text>
<text x="47.1" y="131">2Y</text>
<text x="53.7" y="127.2">2</text>
<text x="53.7" y="129.7">4</text>
<text x="89.2" y="129.7">4</text>
<text x="89.2" y="127.2">5</text>
<text x="94.1" y="131">VDD</text>
<text x="94.1" y="128.4">CLK</text>
<text x="128.1" y="127.2">NC</text>
<text x="128.1" y="129.7">NC</text>
<text x="135.1" y="128.4">11</text>
<text x="135.1" y="131">12</text>
<text x="183.5" y="127.2">GND</text>
<text x="32.1" y="137.3">11</text>
<text x="33.2" y="132.2">7</text>
<text x="33.2" y="134.8">9</text>
<text x="38.2" y="133.5">3A</text>
<text x="38.2" y="136.1">4A</text>
<text x="47.1" y="133.5">3Y</text>
<text x="47.1" y="136.1">4Y</text>
<text x="53.7" y="132.2">6</text>
<text x="53.7" y="134.8">10</text>
<text x="53.7" y="137.3">12</text>
<text x="89.2" y="137.3">1</text>
<text x="89.2" y="134.8">2</text>
<text x="89.2" y="132.2">3</text>
<text x="94.1" y="136.1">CMD</text>
<text x="94.1" y="133.5">GND</text>
<text x="128.5" y="132.2">V0</text>
<text x="32" y="139.9">14</text>
<text x="38.2" y="138.6">5A</text>
<text x="38.2" y="141.1">6A</text>
<text x="47.1" y="138.6">5Y</text>
<text x="47.1" y="141.1">6Y</text>
<text x="53.7" y="139.9">15</text>
<text x="89.2" y="139.9">9</text>
<text x="94.1" y="141.1">DAT2</text>
<text x="94.1" y="138.6">CD/DAT3</text>
<text x="33.2" y="145">8</text>
<text x="38.2" y="146.2">GND</text>
<text x="46.7" y="146.2">NC</text>
<text x="53.7" y="145">13</text>
<text x="147.7" y="156.4">3</text>
<text x="152.6" y="157.7">Vin</text>
<text x="156" y="160.5">GND</text>
<text x="160" y="157.7">Vout</text>
<text x="168.1" y="156.4">2</text>
<text x="28" y="164">1</text>
<text x="28" y="166.6">3</text>
<text x="33.4" y="164">2</text>
<text x="33.4" y="166.6">4</text>
<text x="89" y="164">1</text>
<text x="89" y="166.6">3</text>
<text x="94.5" y="164">2</text>
<text x="94.5" y="166.6">4</text>
<text x="158" y="165.2" transform="rotate(-90 158 165.2)">1</text>
</g>
<g font-size="2.2" fill="#0e0e0e">
<text x="224" y="15.8" transform="rotate(90 224 15.8)">RN2D</text>
<text x="222.7" y="20.8" transform="rotate(-90 222.7 20.8)">RN3D</text>
<text x="135.8" y="27.3">RN2A</text>
<text x="143.5" y="27.3">150R</text>
<text x="100.2" y="34.9">RN1A</text>
<text x="107.9" y="34.9">330R</text>
<text x="135.8" y="32.4">RN3A</text>
<text x="143.5" y="32.4">150R</text>
<text x="135.8" y="50.2">RN2B</text>
<text x="143.5" y="50.2">150R</text>
<text x="100.2" y="57.8">RN1B</text>
<text x="107.9" y="57.8">330R</text>
<text x="135.8" y="55.3">RN3B</text>
<text x="143.5" y="55.3">150R</text>
<text x="45.8" y="76">C1</text>
<text x="135.8" y="73.1">RN2C</text>
<text x="143.5" y="73.1">150R</text>
<text x="190.5" y="77.4">R43</text>
<text x="45.8" y="81.1">0.1uf</text>
<text x="100.2" y="78.2">RN1C</text>
<text x="107.9" y="78.2">330R</text>
<text x="135.8" y="78.2">RN3C</text>
<text x="143.5" y="78.2">150R</text>
<text x="190.5" y="82.2">330R</text>
<text x="171.7" y="110.3">C6</text>
<text x="171.7" y="115.4">0.47uf</text>
<text x="160.3" y="120.5">C26</text>
<text x="160.3" y="125.6">0.1uf</text>
<text x="150.1" y="133.2">C7</text>
<text x="150.1" y="138.3">0.1uf</text>
<text x="142.5" y="158.6">C5</text>
<text x="173" y="158.6">C4</text>
<text x="183.2" y="158.6">C2</text>
<text x="193.3" y="158.6">C3</text>
<text x="203.5" y="158.6">C8</text>
<text x="142.5" y="163.7">10uf</text>
<text x="173" y="163.7">22uf</text>
<text x="183.2" y="163.7">0.1uf</text>
<text x="193.3" y="163.7">0.1uf</text>
<text x="203.5" y="163.7">0.1uf</text>
</g>
<g font-size="1.8">
<text x="219" y="13.7" transform="rotate(-90 219 13.7)">4</text>
<text x="226.6" y="13.7" transform="rotate(-90 226.6 13.7)">4</text>
<text x="219" y="24" transform="rotate(-90 219 24)">5</text>
<text x="226.6" y="24" transform="rotate(-90 226.6 24)">5</text>
<text x="135" y="24.1">1</text>
<text x="135" y="29.2">1</text>
<text x="145.2" y="24.1">8</text>
<text x="145.2" y="29.2">8</text>
<text x="99.4" y="31.8">1</text>
<text x="109.6" y="31.8">8</text>
<text x="135" y="47">2</text>
<text x="145.2" y="47">7</text>
<text x="135" y="52.1">2</text>
<text x="145.2" y="52.1">7</text>
<text x="99.4" y="54.6">2</text>
<text x="109.6" y="54.6">7</text>
<text x="135" y="69.9">3</text>
<text x="145.2" y="69.9">6</text>
<text x="99.4" y="75">3</text>
<text x="109.6" y="75">6</text>
<text x="135" y="75">3</text>
<text x="145.2" y="75">6</text>
</g>
<g font-size="1.8" fill="#262626">
<text x="21.1" y="127.1">D51(MOSI)</text>
<text x="21.1" y="129.7">D53(SS)</text>
<text x="21.1" y="132.2">D52(SCK)</text>
</g>
</svg>
